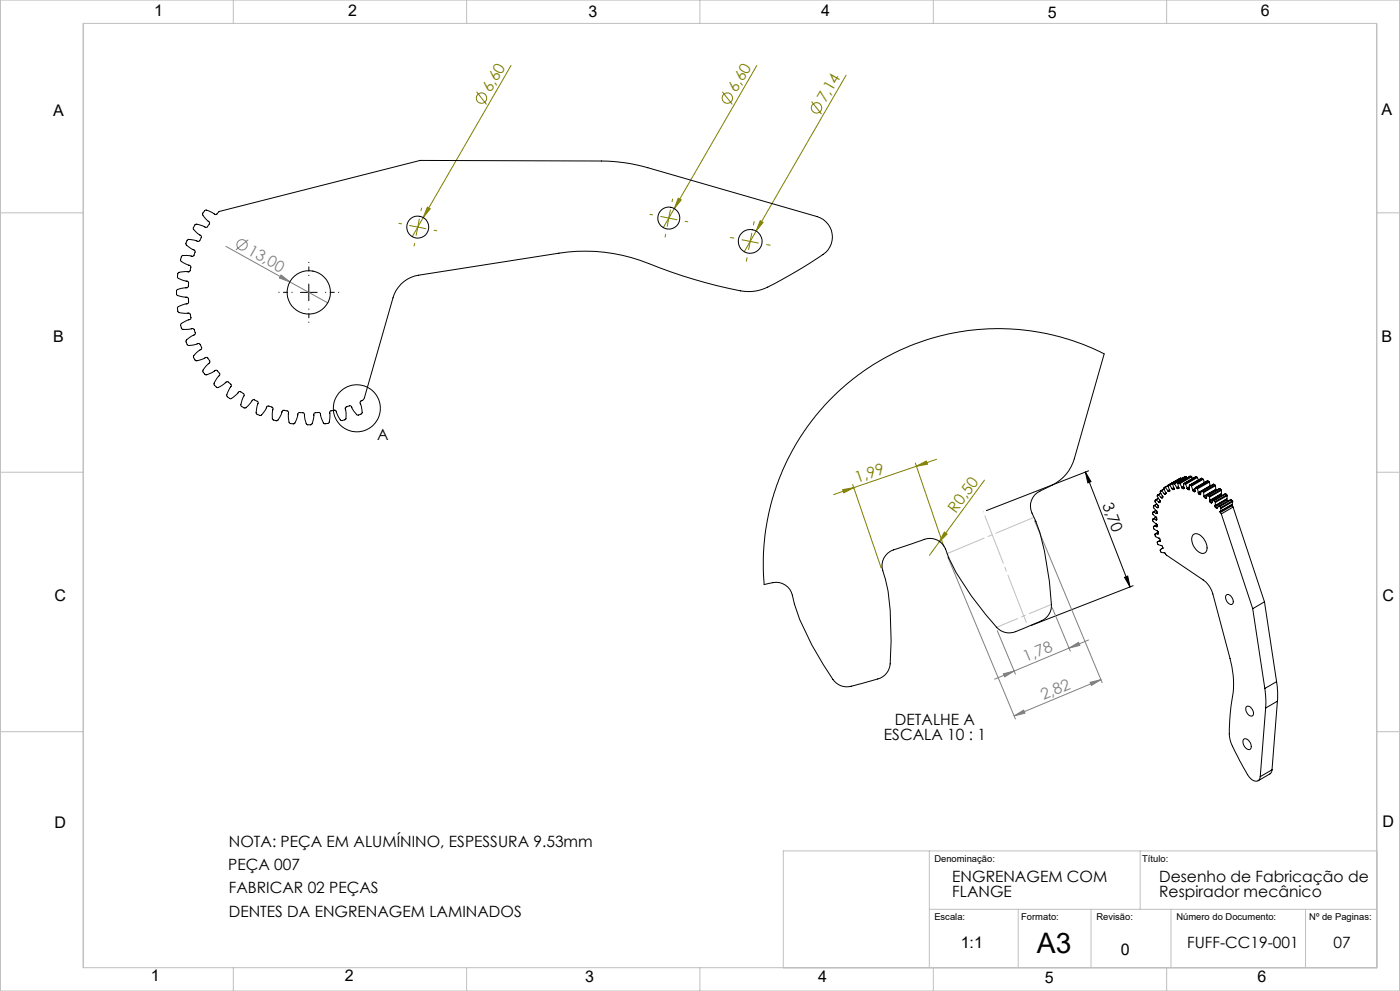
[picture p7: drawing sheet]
<svg xmlns="http://www.w3.org/2000/svg" width="420mm" height="297mm" viewBox="0 0 420 297" stroke-linecap="round" stroke-linejoin="round" font-family="sans-serif">
<g fill="none" stroke="#c0c0c0" stroke-width=".3">
<path d="M0 0h420v297h-420zM25 7h388v283h-388zM70 0v7M140 0v7M210 0v7M280 0v7M350 0v7M0 63.8h25M413 63.8h7M0 141.5h25M413 141.5h7M0 219.3h25"/>
<path d="M413 219.3h7M278.8 255v35M342.1 255v17.5M413 255h-178v35M278.8 272.5h134.2M305.5 272.5v17.5M327.3 272.5v17.5M351.3 272.5v17.5M391.7 272.5v17.5M70 290v7M140 290v7M210 290v7"/>
<path d="M280 290v7M350 290v7"/>
</g>
<g fill="none" stroke="#808000" stroke-width=".3">
<path d="M153.3 19.6l-26.3 45.6M227 19.6l-28 48.6M143 27.5l2.9 3.8M216.7 27.5l3 3.8M243.5 30.4l3 3.8M253.8 22.5l-27 46.7M203.5 59.4l.9 .5-2.1 2.6zM122.9 67.6l2.4 .4M125.3 68l-.5 2.5M125.3 68l2.5 .5M125.8 65.6l-.5 2.4M127 65.2l-3.3 5.7"/>
<path d="M128.2 62.1l.9 .5-2.1 2.6zM198.2 64.9l2.4 .5M200.6 65.4l-.4 2.4M200.6 65.4l2.5 .5M201.1 62.9l-.5 2.5M222.6 71.9l2.5 .5M225.1 72.4l-.5 2.4M225.1 72.4l2.4 .4M225.5 69.9l-.4 2.5M226.8 69.2l-3.5 6.3M228.1 66.1l.8 .5-2.1 2.6zM274.6 138.8l8.5 25"/>
<path d="M274.9 139.7l3-1.5 .3 .9zM274.9 139.7l-18.8 6.5M281 137.7l-6.1 2M252.8 146.8l3.3-.6-2.9 1.5zM255.8 145.2l8.5 25M256.1 146.2l-6 2M283.3 159.5l.8 .6-2.3 2.3zM295.3 143.9l-13.5 18.5M281.8 162.4l-3 4"/>
<circle cx="144.5" cy="29.4" r="1.55"/>
<circle cx="218.2" cy="29.4" r="1.55"/>
<circle cx="245" cy="32.3" r="1.55"/>
</g>
<g fill="none" stroke="#808080" stroke-width=".3">
<path d="M67.8 73.8l19.2 10.7M74.5 71.9l-3.7 3M84.3 82.4l2.7 2.1-3.2-1.2zM87 84.5l11.3 6.3M310.4 156.1l20.3 48.5M284.3 166.9l20.3 48.6M299.2 189l5.4 13M315.7 182.1l5.4 13.1M320.7 194.2l2.9-1.7 .4 .9zM326.6 191.8l-28.2 11.7M301 201.9l3.2-.8-2.8 1.7zM304.2 214.6l2.9-1.8 .4 .9z"/>
<path d="M327 204.5l3.3-.8-2.9 1.7zM330.3 203.7l-26.1 10.9"/>
<circle cx="72.6" cy="73.4" r="1.55"/>
</g>
<g fill="none" stroke="#000" stroke-width=".3">
<path d="M90.1 87.6h5M92.6 85.1v5M325.6 141.5l1.7 2.9-.9 .3zM325.6 141.5l13.4 34.4M326.6 141.1l-30.7 11.9M337.4 173l.9-.4 .7 3.3zM339.9 175.5l-30.6 12"/>
<circle cx="107" cy="122.4" r="7.1"/>
</g>
<path d="M87.7 87.6h-4M92.7 82.6v-4M92.7 92.6v4M97.7 87.6h4" fill="none" stroke="#000" stroke-width=".3" stroke-dasharray="15.2 1.3 1.3 1.3" stroke-dashoffset="15.1"/>
<path d="M120.4 67.1l-.7-.2M124.4 73l-.2 .7M126.3 63.1l.2-.7M130.3 69l.7 .2M195.7 64.4l-.7-.2M199.7 70.3l-.2 .7M201.6 60.4l.2-.7M205.6 66.3l.7 .2M220.2 71.4l-1.1-.2M224.1 77.2l-.2 1.1M226 67.4l.2-1M230 73.3l1 .2" fill="none" stroke="#808000" stroke-width=".3" stroke-dasharray="15.2 1.3 1.3 1.3"/>
<path d="M308.4 187.8l-13.4-34.4" fill="none" stroke="#c0c0c0" stroke-width=".3" stroke-dasharray="15.2 1.3 1.3 1.3" stroke-dashoffset="-1.3"/>
<path d="M284 166l26-10.9" fill="none" stroke="#c0c0c0" stroke-width=".3" stroke-dasharray="15.2 1.3 1.3 1.3" stroke-dashoffset="3"/>
<path d="M298.8 188.1l16.5-6.9" fill="none" stroke="#c0c0c0" stroke-width=".3" stroke-dasharray="15.2 1.3 1.3 1.3" stroke-dashoffset="8.2"/>
<path d="M337.4 173l.9-.4 .7 3.3zM325.6 141.5l1.7 2.9-.9 .3z" fill="#000"/>
<g fill="#808080">
<path d="M304.2 214.6l2.9-1.8 .4 .9zM327 204.5l3.3-.8-2.9 1.7z"/>
<path d="M301 201.9l3.2-.8-2.8 1.7zM320.7 194.2l2.9-1.7 .4 .9z"/>
</g>
<g fill="#808000">
<path d="M283.3 159.5l.8 .6-2.3 2.3z"/>
<path d="M128.2 62.1l.9 .5-2.1 2.6z"/>
<path d="M228.1 66.1l.8 .5-2.1 2.6z"/>
<path d="M203.5 59.4l.9 .5-2.1 2.6z"/>
<path d="M252.8 146.8l3.3-.6-2.9 1.5zM274.9 139.7l3-1.5 .3 .9z"/>
</g>
<path d="M84.3 82.4l2.7 2.1-3.2-1.2z" fill="#808080"/>
<g fill="none" stroke="#000" stroke-width=".3">
<path d="M61.5 63.1l.3-.2 .6 .2 2 1.1a1.17 1.17 0 0 0 1.3-.8l60.3-15.3 54.4 .2a51.5 51.5 0 0 1 13.9 2l51.8 15a6.3 6.3 0 0 1 .8 11 123 123 0 0 1-18.5 10.5l-2.1 .5-2.1 .1a140.9 140.9 0 0 1-32.3-9.4 50.8 50.8 0 0 0-24.2-2.1l-43.3 6.8a9.5 9.5 0 0 0-6.5 6.5l-8.6 30.1-1.3 1.3 .4 1.4 .2 1.9-1.1 .5h-.4l-1.5-2.2a.86 .86 0 0 0-.7-.6 .86 .86 0 0 0-.9 .3l-.4 .4 .2 3.1a1.27 1.27 0 0 1-1.7 .4l-1.2-2.2a.87 .87 0 0 0-1.5-.5l-.5 .4v2.1l-.1 .9-.4 .4h-1.2l-.8-1.5-.3-1.3a1.43 1.43 0 0 0-1.8-.3l-.7 3.2a1.28 1.28 0 0 1-1.7 0l-.6-2.8a1.38 1.38 0 0 0-1.8-.4l-.2 .6a3.9 3.9 0 0 1-1 2.6l-1.5-.3-.3-1.5 .1-1.5a1.46 1.46 0 0 0-1.9-.6l-.1 .5a3.8 3.8 0 0 1-1.5 2.5h-.2a1.1 1.1 0 0 1-1.2-.7l.2-2.8a1.31 1.31 0 0 0-1.7-.8l-1.7 2.6-.6 .1-.8-.4-.3-.3 .6-2.9a1.06 1.06 0 0 0-1.1-1.1h-.5l-1.3 1.8-1.1 .7-1.2-.8 .8-2.6a1.09 1.09 0 0 0-1-1.6l-.4 .2-2.1 1.9h-.6l-.7-.5-.2-.5 1.3-2.6a1.36 1.36 0 0 0-1.1-1.4l-2.7 1.7-.6-.1a1.09 1.09 0 0 1-.7-1.1l1.7-2.4a1.39 1.39 0 0 0-1.3-1.5l-2.6 1.3-.5-.2a1.05 1.05 0 0 1-.6-1.2l1.6-1.9a1.06 1.06 0 0 0-.2-1.8l-.5-.1-2.7 1a1.3 1.3 0 0 1-1-1.5l1.9-1.7a.88 .88 0 0 0 .1-1.6l-.4-.4-2.4 .6h-.8l-.3-.2a1.14 1.14 0 0 1-.2-1.4l2-1.4a1.12 1.12 0 0 0 .2-1.9l-.5-.1-2.9 .2-.4-.3-.2-.9 .1-.4 2.6-1.3a1.33 1.33 0 0 0 0-1.8l-3.1-.3a1.38 1.38 0 0 1-.3-1.8l2.3-.8a.92 .92 0 0 0 .7-1.5l-.3-.5-2.3-.3-.7-.3-.2-.3v-1.1l.2-.3 2.5-.5a.92 .92 0 0 0 .9-1.4l-.3-.6-1.4-.3-1.5-.6-.2-.3 .3-1.4 2.7-.3a.91 .91 0 0 0 1-1.2l-.2-.6-2.1-.9-.6-.4-.1-.5a1.2 1.2 0 0 1 .7-1.2l2.8 .2a1.49 1.49 0 0 0 .6-1.8l-2.4-1.6a1.38 1.38 0 0 1 .7-1.6l2.4 .4a.9 .9 0 0 0 1.3-.9v-.6l-2.2-1.9a1.32 1.32 0 0 1 .9-1.6l2.3 .7a1.06 1.06 0 0 0 1.5-.9v-.4l-.4-.3a3.6 3.6 0 0 1-1.7-2.2zM249.4 119.4l6.3-5.7 7-4.8 7.5-4 3.9-1.7 5-1.7 8.8-2.1 9-.9 9 .3 4.7 .6 5.2 1 8.7 2.6 6.8 3-9 31.5a14.1 14.1 0 0 1-8.9 9 5.4 5.4 0 0 0-3.8 7.3l2.4 5.8a87.1 87.1 0 0 1 3.3 23.1 6.2 6.2 0 0 1-4.9 4.2l-5.7 2.4a5.1 5.1 0 0 1-5.7-1.3 88.7 88.7 0 0 1-14.4-20.8 7.1 7.1 0 0 0-3.5-5.4 5.4 5.4 0 0 0-4.9 .3l-7 2.3a5.2 5.2 0 0 0-4.4 6.6l1.6 6.1a101 101 0 0 1 .5 22.6 5.3 5.3 0 0 1-4.5 4.1l-6 1.6a5.3 5.3 0 0 1-6.5-1.8 86.7 86.7 0 0 1-11.6-22.5 7.3 7.3 0 0 0-2.8-5.8 6.8 6.8 0 0 0-6.1-.1h-.2l-.2-3.3v-4.8l.4-6.3 1.3-7.4 2.4-8.1 3.1-7.4 3.9-6.9 4.7-6.5zM345.9 155.6v.6l1.2 .9 .1 .6M345.9 155.6l.9 .2M346 153.5l-.1 .7 1 .8M346 153.5l.9 .3M346.1 157.8l.1 .8 1.1 .5 .2 .7M346.1 157.8h.8M346.1 157.8l1-.6-1 .6M346.2 151.5l-.2 .6 1.1 1.2v.5M346.2 151.5l.9 .6M346.7 149.9l-.2 .5 1 1.2-.1 .6-.2-.1"/>
<path d="M346.7 149.9l.9 .6M346.8 153l-.9 .5M346.8 155.8l.1 .1M346.8 153l-.8 .5M346.9 155l-1 .6M346.9 153.8l.1 .1M346.9 155l.1 .7M346.9 157.8l.1 .1M347 155.7l-.1 .2M347 151.1l-.9 .4M347 155.6l-.2 .2M347.1 151.1l-.9 .4"/>
<path d="M347.1 153.8l-.1 .1M347.1 152.1h.1M347.2 157.7l-.2 .2M347.2 153.7l-.3 .1M347.2 157.8l-.2 .1M347.2 157.7l-.3 .1M347.3 160l-.8 .1M347.3 160h.1M347.5 159.5l-1 .6M347.5 152l-.3 .1M347.5 148.3l-.2 .1-.1 .4 .9 1.3-.1 .5h-.3M347.5 148.3l.8 .8"/>
<path d="M347.5 149.3l-.9 .5M347.5 159.8l-.1 .2M347.5 151.9l-.4 .2M347.5 159.9l-.1 .1M347.5 159.8l-.2 .2M347.6 149.4l-.9 .5M347.6 150.5l.1 .1M348.1 150.4l-.4 .2M348.1 150.2l-.5 .3M348.2 147.8l-.9 .5M348.3 147.9l-.8 .4M348.3 149.1l.1 .1"/>
<path d="M348.4 147.1l-.1-.1-.2 .5 .8 1.3-.2 .5-.3-.1M348.4 147.1l.9 .9M348.9 148.9l-.5 .3M348.9 148.8l-.6 .3M349.2 146.5l-.9 .5M349.3 148l.1 .1M349.3 146.6l-.9 .5M349.6 146.1l-.2-.1-.3 .4 .7 1.3M349.6 146.1l.7 1M349.8 147.7l-.2 .4h-.2M349.8 147.7l-.5 .3M349.8 147.8l-.4 .3"/>
<path d="M350.3 147.1l.1 .1M350.4 147.2h.5M350.4 145.6l.4 1.2M350.4 145.6l-.8 .5M350.4 145.4v.2M350.4 145.4h.5M350.8 146.8l.1 .1M350.8 146.8l-.5 .3M350.9 146.9v.3M350.9 145.4l.7 1M350.9 146.9l-.5 .3M350.9 147.2h-.1"/>
<path d="M351.6 146.4l.1 .2M351.7 146.6l.2 .2M351.9 145l.3 1.6M352.1 146.2l-.5 .2M352.1 144.9l-.2 .1M352.1 144.9l.3 .1M352.2 146.6l-.3 .2M352.2 146.6h.1M352.2 146.3l-.5 .3M352.2 146.5l-.3 .3M352.4 145l.6 1.1M352.9 144h.1"/>
<path d="M353 146.1l.1 .1M353.1 146.2l.2 .2M353.6 145.8l-.6 .3M353.6 146.4h-.3M353.6 145.9l-.5 .3M353.7 146.4h-.1M353.7 146.2l-.4 .2M353.8 144.8l-.4 .1 .2 1.5M353.8 144.8l.2 .2M354 145l.5 1M354 143.4l-3.6 2M354 143.4h.1"/>
<path d="M354.2 143.3l.2 .1M354.2 143.3l-.2 .1M354.2 143.3l-4.8 2.7M354.4 143.4l-3.5 2M354.4 143.4l.1 .1M354.5 146v.2M354.5 146.2l.3 .2M354.8 146.4l.3 .1M355.1 145.7l-.6 .3M355.1 145.9l-.6 .3M355.2 144.9l-.1 1.6M355.2 144.9l.3 .1"/>
<path d="M355.2 146.2l-.4 .2M355.2 146.4l-.1 .1M355.4 142.9l-3.5 2.1M355.4 142.9h.1M355.5 145l.2 .2M355.7 145.2l.4 1.1M355.7 142.9l.2 .1M355.7 142.9h-.2M355.7 142.9l-3.6 2M355.9 143l.2 .3M355.9 143l-3.5 2M356.1 146.4l.2 .3"/>
<path d="M356.1 146.3v.1M356.3 146.7l.4 .1M356.8 145.9l-.7 .4M356.8 146.1l-.7 .3M356.8 146.4l-.5 .3M356.8 146.7l-.1 .1M356.9 145.4l-.2 1.4M356.9 145.4l.4 .1M357 142.7h.3M357 142.7v.1M357 142.7l-3.6 2.1M357.3 145.5l.1 .2"/>
<path d="M357.3 142.7l.2 .2M357.3 142.7l-3.5 2.1M357.4 145.7l.4 1.1M357.5 142.9l.3 .5M357.5 142.9l-3.5 2.1M357.8 147l.2 .2M357.8 146.8v.2M358 147.2l.4 .2M358.5 147.3l-.1 .1M358.5 147l-.5 .2M358.5 146.5l-.7 .5M358.6 146.4l-.8 .4"/>
<path d="M358.7 142.9h.3M358.7 142.9l-3.6 2.1M358.7 142.9l-3.5 2M358.8 146.2h-.2l-.2 1.2M358.8 146.2l.3 .1M359 142.9l.2 .2M359 142.9l-3.5 2.1M359.1 146.3l.1 .2M359.2 143.1l.3 .8M359.2 143.1l-3.5 2.1M359.2 146.5l.3 1.1M359.5 147.7l.2 .4"/>
<path d="M359.5 147.6v.1M359.7 148.1l.3 .1M360.2 148.1l-.2 .1M360.3 147.7l-.6 .4M360.4 147.2l-.9 .5M360.5 143.3l.3 .1M360.5 143.3l-3.6 2.1M360.6 147.2h-.2l-.2 1h-.2M360.6 147.2l.3 .2M360.8 143.4l.2 .2M360.8 143.4l-3.5 2.1M360.9 147.4l.2 .2"/>
<path d="M361 143.6l.3 1M361 143.6l-3.6 2.1M361.1 147.6l.1 1.1M361.2 148.8l.2 .3M361.2 148.7v.1M361.4 149.1l.3 .3M361.9 149.2l-.2 .2M362.1 148.7l-.7 .4M362.3 144.1l.3 .1M362.3 144.1l-3.6 2M362.3 144.1l-3.5 2.1M362.4 148.5l-.2-.1-.4 1h-.1"/>
<path d="M362.4 148.5l.3 .2M362.6 144.2l.2 .3M362.6 144.2l-3.5 2.1M362.7 148.7l.2 .3M362.8 144.5l.2 1.1M362.8 144.5l-3.6 2M362.9 149v1M362.9 150.1l.1 .3M362.9 150v.1M363 150.4l.3 .3M363 145.6l-3.5 2M363 145.6v.1"/>
<path d="M363.6 150.6l-.3 .1M364 150l-.5 .7h-.2M364 150h.2M364.1 145.1l.4 .2M364.1 145.1l-3.6 2.1M364.1 145.1l-3.5 2.1M364.2 150l.3 .3M364.5 145.3l.1 .3M364.5 145.3l-3.6 2.1M364.5 150.3l.1 .3M364.5 151.6l.1 .3M364.5 151.5v.1"/>
<path d="M364.6 151.9l.3 .4M364.6 150.6l-.1 .9M364.6 145.6l.1 1M364.6 145.6l-3.5 2M364.7 146.8l.1 .2M364.7 146.8l-3.5 2M364.7 146.6l-3.5 2.1M364.7 146.6v.2M365.3 152l-.4 .3M365.7 151.7l-.6 .6h-.2M365.7 151.7l.2 .1M365.9 151.8l.3 .3"/>
<path d="M366 146.4l.3 .3M366 146.4l-3.7 2M366 146.4l-3.6 2.1M366 153.3l.1 .3M366.1 153.6l.3 .4M366.1 153.2l-.1 .1M366.2 152.1l.1 .3M366.3 146.7l.1 .3M366.3 146.7l-3.6 2M366.3 152.4l-.2 .8M366.4 147v1M366.4 148.1l.1 .3"/>
<path d="M366.4 154l9.4 28.4M366.4 147l-3.5 2M366.4 148l-3.5 2M366.4 148.1l-3.5 2M366.4 148v.1M366.5 148.4l.1 .1M366.5 148.4l-3.5 2M367.7 148l.3 .3M367.7 148l-3.7 2M367.7 148l-3.5 2M368 148.3l.2 .3M368 149.6l.1 .3"/>
<path d="M368 148.3l-3.5 2M368 149.6l-3.5 2M368.1 149.5l-3.6 2M368.1 149.5l-.1 .1M368.1 149.9l.3 .3M368.1 149.9l-3.5 2M368.2 148.6l-.1 .9M368.2 148.6l-3.6 2M369.4 149.8l.3 .3M369.4 149.8l-.2-.1-3.5 2M369.4 149.8l-3.5 2M369.5 151.3l.1 .3"/>
<path d="M369.5 151.3l-3.5 2M369.6 151.6l.3 .4M369.6 151.2l-3.5 2M369.6 151.6l-3.5 2M369.6 151.2l-.1 .1M369.7 150.1l.1 .3M369.7 150.1l-3.5 2M369.8 150.4l-.2 .8M369.8 150.4l-3.5 2M369.9 152l-3.5 2M369.9 152l9.4 28.4M346.5 160.1l.1 .7 1.2 .5 .3 .7"/>
<path d="M347.2 162.4l.2 .8 1.2 .3 .2 .9M347.9 162.2l-.7 .2M347.9 162.2h.1M348.1 161.9l-.9 .5M348.1 162l-.1 .2M348.1 162.1l-.1 .1M348.1 162.1l-.2 .1M348.7 164.4l-.6 .4 .3 .8 1.1 .1 .4 .6 11.1 7.5a7.7 7.7 0 0 1 2.9 4.2l5.1 19.3a28.2 28.2 0 0 1 .3 14.2l-.1 1.3a31.4 31.4 0 0 0-.2 9l.5 1.4 2.4 4.8a17.3 17.3 0 0 0 3.6 5.6 1.42 1.42 0 0 0 1.6 .5 1.42 1.42 0 0 0 1-1.3M348.7 164.4l.2-.2-.5 .3M348.8 164.4h-.1M348.8 164.4h.1M357.8 160.4a2.02 2.02 0 0 1 3.1 .8 3.3 3.3 0 0 1 .6 4.5 3.3 3.3 0 0 1-3.7-2.6l-.3-1.3z"/>
<path d="M367.8 178.4a1.47 1.47 0 0 1 2.1 1.3 .89 .89 0 0 1-.2 1.3 .89 .89 0 0 1-1.3-.3 2.03 2.03 0 0 1-.6-2.3zM375.8 182.4l3.6 23.9M379.3 180.4l-3.5 2M379.3 180.4l3.7 23.9M373.9 211.8a1.49 1.49 0 0 1 2.1 1.4 .9 .9 0 0 1-.3 1.3 .9 .9 0 0 1-1.3-.4 2.1 2.1 0 0 1-.5-2.3zM379.4 206.3l.4 3.8-.1 2.1M379.7 212.2l-1.6 20.6M383 204.3l.3 3-.1 2.8M383 204.3l-3.6 2M383.2 210.1l-3.5 2.1M383.2 210.1l-1.6 20.6M373.2 221.5a2.01 2.01 0 0 1 1.8 3.1 2.1 2.1 0 0 1-1.8-3.1z"/>
<path d="M381.6 230.7l-.2 .7-.4 .5-3.6 2.1M381.6 230.7l-3.5 2.1"/>
<circle cx="125.3" cy="68.1" r="3.3"/>
<circle cx="200.6" cy="65.4" r="3.3"/>
<circle cx="225.1" cy="72.4" r="3.6"/>
<circle cx="92.6" cy="87.6" r="6.5"/>
</g>
<text font-size="8.5" x="311.1" y="285.7">A3</text>
<g font-size="4.8">
<text x="46.3" y="4.7">1</text>
<text x="104.4" y="4.7">2</text>
<text x="176.5" y="5.1">3</text>
<text x="246.4" y="4.9">4</text>
<text x="314.4" y="5.3">5</text>
<text x="378.2" y="4.9">6</text>
<text x="16" y="34.7">A</text>
<text x="414.4" y="34.6">A</text>
<text x="16" y="102.6">B</text>
<text x="414.4" y="102.5">B</text>
<text x="16.3" y="180.1">C</text>
<text x="414.8" y="180">C</text>
<text x="16.3" y="248">D</text>
<text x="414.8" y="247.9">D</text>
<text x="288.2" y="284">1:1</text>
<text x="336.2" y="286.3">0</text>
<text x="45.3" y="294">1</text>
<text x="103.4" y="294">2</text>
<text x="175.6" y="294.4">3</text>
<text x="245.4" y="294.2">4</text>
<text x="313.4" y="294.6">5</text>
<text x="377.3" y="294.2">6</text>
</g>
<g font-size="4.7" fill="#808000">
<text x="147.2" y="28" transform="rotate(-60 147.2 28)">6,60</text>
<text x="221" y="28" transform="rotate(-60 221 28)">6,60</text>
<text x="247.7" y="30.9" transform="rotate(-60 247.7 30.9)">7,14</text>
<text x="257.1" y="144.7" transform="rotate(-19 257.1 144.7)">1,99</text>
<text x="286.8" y="153.9" transform="rotate(-54 286.8 153.9)">R0,50</text>
</g>
<g font-size="4.7" fill="#808080">
<text x="74" y="76.1" transform="rotate(29 74 76.1)">13,00</text>
<text x="307.7" y="198.5" transform="rotate(-23 307.7 198.5)">1,78</text>
<text x="313.1" y="209.8" transform="rotate(-23 313.1 209.8)">2,82</text>
</g>
<g font-size="4.7">
<text x="113.2" y="131.8">A</text>
<text x="330.6" y="151.4" transform="rotate(69 330.6 151.4)">3,70</text>
<text x="265.2" y="221.7">ESCALA 10 : 1</text>
<text x="268.5" y="217.2">DETALHE A</text>
<text x="68.7" y="253.8">NOTA: PEÇA EM ALUMÍNINO, ESPESSURA 9.53mm</text>
<text x="68.5" y="260.7">PEÇA 007</text>
<text x="68.7" y="267.7">FABRICAR 02 PEÇAS</text>
<text x="285.7" y="264.2">ENGRENAGEM COM</text>
<text x="285.7" y="268.8">FLANGE</text>
<text x="347.8" y="264.2">Desenho de Fabricação de</text>
<text x="347.8" y="268.8">Respirador mecânico</text>
<text x="68.7" y="274.9">DENTES DA ENGRENAGEM LAMINADOS</text>
<text x="356.2" y="284">FUFF-CC19-001</text>
<text x="400.1" y="284">07</text>
</g>
<g font-size="2.8">
<text x="280.3" y="258.5">Denominação:</text>
<text x="342.7" y="258.5">Título:</text>
<text x="280.3" y="275.6">Escala:</text>
<text x="306.4" y="275.6">Formato:</text>
<text x="328.9" y="275.6">Revisão:</text>
<text x="352.9" y="275.6">Número do Documento:</text>
<text x="392.8" y="275.6">Nº de Paginas:</text>
</g>
</svg>
